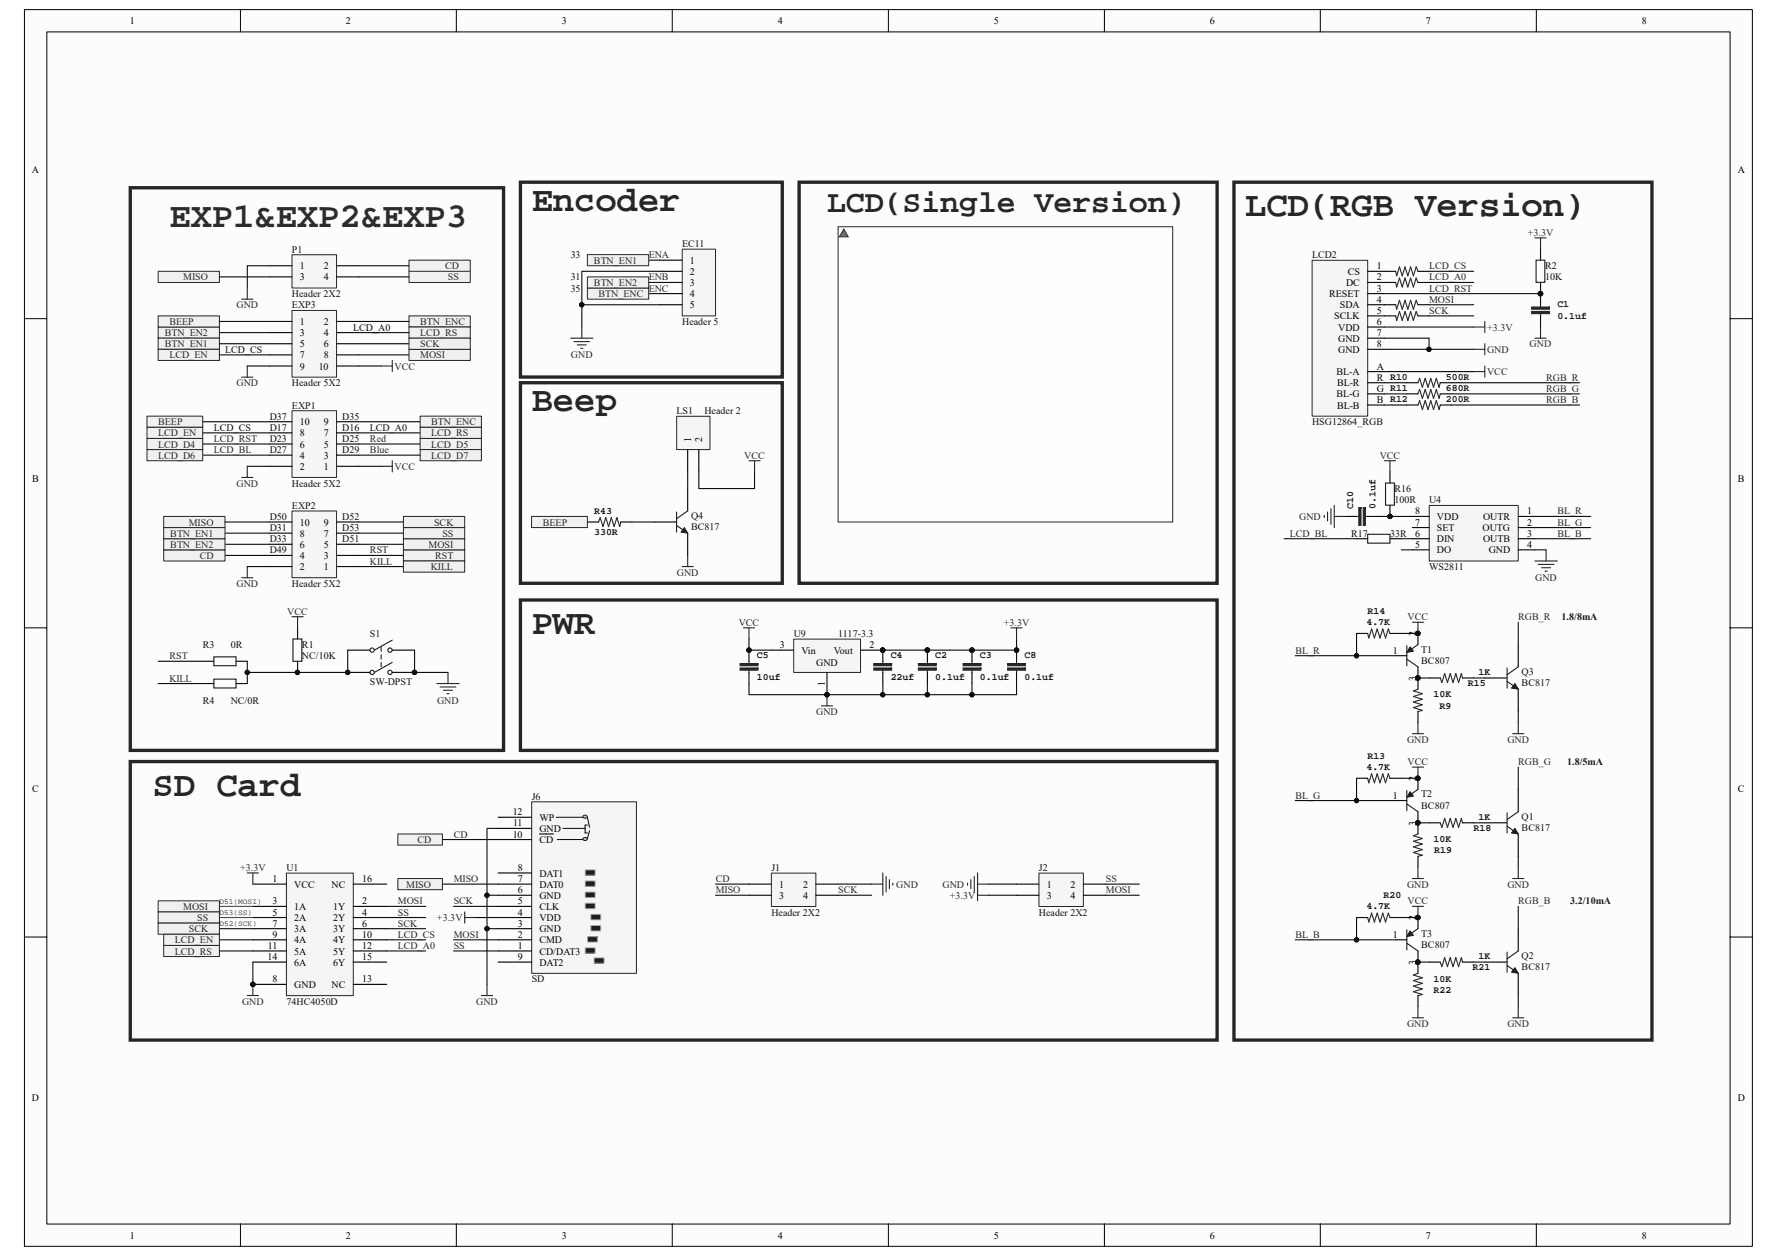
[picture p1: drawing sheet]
<svg xmlns="http://www.w3.org/2000/svg" width="297mm" height="210mm" viewBox="0 0 297 210" stroke-linecap="round" stroke-linejoin="round" font-family="sans-serif">
<path d="M4.1 1.6h288.8v206.8h-288.8z" fill="#fcfcfc"/>
<path d="M4.1 1.6h288.8v206.8h-288.8z" fill="none" stroke="#000" stroke-width=".17"/>
<path d="M7.8 5.4h281.4v199.2h-281.4z" fill="#fcfcfc"/>
<g fill="none" stroke="#000" stroke-width=".17">
<path d="M7.8 5.3h281.4v199.3h-281.4zM40.2 1.6v3.7M76.3 1.6v3.7M112.4 1.6v3.7M148.5 1.6v3.7M184.6 1.6v3.7M220.7 1.6v3.7M256.8 1.6v3.7M4.1 53.3h3.7M289.2 53.3h3.7M4.1 105h3.7M289.2 105h3.7"/>
<path d="M4.1 156.7h3.7M289.2 156.7h3.7M40.2 204.6v3.8M76.3 204.6v3.8M112.4 204.6v3.8M148.5 204.6v3.8M184.6 204.6v3.8M220.7 204.6v3.8M256.8 204.6v3.8"/>
</g>
<path d="M41.3 166.4h1.9M42.3 164.6v1.8" fill="none" stroke="#262626" stroke-width=".19"/>
<circle cx="42.3" cy="164.6" r=".36" fill="#0e0e0e" stroke="#0e0e0e" stroke-width=".17"/>
<path d="M74 140.4h9.3" fill="none" stroke="#0e0e0e" stroke-width=".19"/>
<path d="M114.1 41.7h5.5v11.1h-5.5z" fill="#f5f5f5"/>
<path d="M114 41.7h5.6v11.1h-5.6z" fill="none" stroke="#262626" stroke-width=".17"/>
<path d="M110.3 43.5h3.7M110.3 45.4h3.7M110.3 47.2h3.7M110.3 49.1h3.7M110.3 50.9h3.7" fill="none" stroke="#000" stroke-width=".19"/>
<path d="M97.3 50.9h13M108.4 43.5h1.9M108.4 47.2h1.9M108.4 49.1h1.9M110.3 45.4h-13v9.3" fill="none" stroke="#0e0e0e" stroke-width=".19"/>
<circle cx="97.2" cy="50.9" r=".36" fill="#0e0e0e" stroke="#0e0e0e" stroke-width=".17"/>
<path d="M95.4 56.5h3.7M95.9 57.1h2.6M96.5 57.7h1.5M97.1 58.2h.3M97.3 54.7v1.8" fill="none" stroke="#262626" stroke-width=".19"/>
<path d="M88.9 134.1h17.5v28.6h-17.5z" fill="#f5f5f5"/>
<path d="M88.9 134h17.5v28.7h-17.5z" fill="none" stroke="#262626" stroke-width=".17"/>
<g fill="none" stroke="#000" stroke-width=".19">
<path d="M83.3 138.5h5.6M83.3 136.6h5.6M90.2 139.4h2.3M83.3 159h5.6M83.3 157.1h5.6M83.3 155.3h5.6M83.3 153.4h5.6M83.3 151.5h5.6M83.3 149.7h5.6M83.3 147.8h5.6M83.3 145.9h5.6M83.3 140.4h5.6"/>
<path d="M83.3 160.8h5.6"/>
</g>
<path d="M93 136.6h4.4M94.1 138.5h3.7M98.2 137.9h-.4v1.4h.4M93.2 140.4h4.2" fill="none" stroke="#000" stroke-width=".17"/>
<g fill="#c0c0c0" stroke="#1c1c1c" stroke-width=".17">
<path d="M97.5 136.4l.3-.1 .3 .1a.33 .33 0 0 1-.3 .4 .33 .33 0 0 1-.3-.4z" fill-rule="evenodd"/>
<path d="M97.5 140.1l.3-.1 .3 .1a.33 .33 0 0 1-.3 .4 .33 .33 0 0 1-.3-.4z" fill-rule="evenodd"/>
</g>
<path d="M98.2 136.6l.3 1.7M98.5 138.9l-.3 1.3" fill="none" stroke="#000" stroke-width=".17"/>
<path d="M97.9 149.2h1.6v.9h-1.6z" fill="#1e1e1e"/>
<path d="M97.8 149.1h1.7v1h-1.7z" fill="none" stroke="#a6a6a6" stroke-width=".17"/>
<path d="M97.9 151h1.6v.9h-1.6z" fill="#1e1e1e"/>
<path d="M97.8 151h1.7v.9h-1.7z" fill="none" stroke="#a6a6a6" stroke-width=".17"/>
<path d="M97.9 147.3h1.6v.9h-1.6z" fill="#1e1e1e"/>
<path d="M97.8 147.3h1.7v.9h-1.7z" fill="none" stroke="#a6a6a6" stroke-width=".17"/>
<path d="M97.9 145.4h1.6v.9h-1.6z" fill="#1e1e1e"/>
<path d="M97.8 145.4h1.7v.9h-1.7z" fill="none" stroke="#a6a6a6" stroke-width=".17"/>
<path d="M98.8 152.9h1.6v.9h-1.6z" fill="#1e1e1e"/>
<path d="M98.8 152.9h1.6v.9h-1.6z" fill="none" stroke="#a6a6a6" stroke-width=".17"/>
<path d="M98.8 154.7h1.6v.9h-1.6z" fill="#1e1e1e"/>
<path d="M98.8 154.7h1.6v.9h-1.6z" fill="none" stroke="#a6a6a6" stroke-width=".17"/>
<path d="M98.2 156.6h1.7v.9h-1.7z" fill="#1e1e1e"/>
<path d="M98.2 156.6h1.7v.9h-1.7z" fill="none" stroke="#a6a6a6" stroke-width=".17"/>
<path d="M97.9 158.5h1.6v.9h-1.6z" fill="#1e1e1e"/>
<path d="M97.8 158.5h1.7v.9h-1.7z" fill="none" stroke="#a6a6a6" stroke-width=".17"/>
<path d="M99.3 160.1h1.7v.9h-1.7z" fill="#1e1e1e"/>
<path d="M99.3 160.1h1.7v.9h-1.7z" fill="none" stroke="#a6a6a6" stroke-width=".17"/>
<path d="M83.3 138.5h-1.9v26.1M74 147.8h9.3M75.8 151.5h7.5M79.5 153.4h3.8M81.4 149.7h1.9M81.4 155.3h1.9" fill="none" stroke="#0e0e0e" stroke-width=".19"/>
<g fill="#0e0e0e" stroke="#0e0e0e" stroke-width=".17">
<circle cx="81.4" cy="149.7" r=".36"/>
<circle cx="81.4" cy="155.3" r=".36"/>
</g>
<path d="M125.2 77h1.9M126.1 77v1.9M114 94.7h1.9M115 92.9v1.8M80.5 166.4h1.8M81.4 164.6v1.8" fill="none" stroke="#262626" stroke-width=".19"/>
<path d="M109.4 87.3h3.7M115 81.7v3.7M115 89.1v3.8" fill="none" stroke="#000" stroke-width=".19"/>
<path d="M113.1 87.8l1.9 1.3M113.1 85.6v3.4M115 85.4l-1.9 1.3" fill="none" stroke="#1c1c1c" stroke-width=".19"/>
<path d="M114.4 88.2l.6 .9-1.2-.1z" fill="#1c1c1c"/>
<path d="M114.4 88.2l.6 .9-1.2-.1z" fill="none" stroke="#1c1c1c" stroke-width=".17"/>
<path d="M63.7 78h1.9M65.6 77v1.9M40.4 96.6h1.9M41.3 94.7v1.9M103.8 87.3l-.2 .7-.5-1.5-.4 1.5-.5-1.5-.5 1.5-.4-1.5-.5 1.5-.5-1.5-.2 .8" fill="none" stroke="#262626" stroke-width=".19"/>
<path d="M98.2 87.3h1.9M103.8 87.3h1.8" fill="none" stroke="#000" stroke-width=".19"/>
<path d="M48.8 68.7h7.5v11.1h-7.5z" fill="#f5f5f5"/>
<path d="M48.8 68.7h7.5v11.1h-7.5z" fill="none" stroke="#262626" stroke-width=".17"/>
<path d="M45.1 78h3.7M45.1 76.1h3.7M45.1 74.2h3.7M45.1 72.4h3.7M45.1 70.5h3.7M56.3 78h3.7M56.3 76.1h3.7M56.3 74.2h3.7M56.3 72.4h3.7M56.3 70.5h3.7" fill="none" stroke="#000" stroke-width=".19"/>
<path d="M48.8 85.4h7.5v11.2h-7.5z" fill="#f5f5f5"/>
<path d="M48.8 85.4h7.5v11.2h-7.5z" fill="none" stroke="#262626" stroke-width=".17"/>
<path d="M45.1 94.7h3.7M45.1 92.9h3.7M45.1 91h3.7M45.1 89.1h3.7M45.1 87.3h3.7M56.3 94.7h3.7M56.3 92.9h3.7M56.3 91h3.7M56.3 89.1h3.7M56.3 87.3h3.7" fill="none" stroke="#000" stroke-width=".19"/>
<path d="M33.9 74.2h11.2M33.9 72.4h11.2M33.9 70.5h11.2M33.9 76.1h11.2M41.3 78h3.8M60 78h3.7M60 74.2h10.2M60 72.4h10.2M60 70.5h10.2" fill="none" stroke="#0e0e0e" stroke-width=".19"/>
<g fill="#f0f0f0" stroke="#262626" stroke-width=".17">
<path d="M70.2 69.6h10.3v1.8h-10.3z" fill-rule="evenodd"/>
<path d="M70.2 71.4h10.3v1.9h-10.3z" fill-rule="evenodd"/>
<path d="M70.2 73.3h10.3v1.9h-10.3z" fill-rule="evenodd"/>
<path d="M70.2 75.2h10.3v1.8h-10.3z" fill-rule="evenodd"/>
</g>
<path d="M60 76.1h10.2" fill="none" stroke="#0e0e0e" stroke-width=".19"/>
<g fill="#f0f0f0" stroke="#262626" stroke-width=".17">
<path d="M24.6 69.6h9.3v1.8h-9.3z" fill-rule="evenodd"/>
<path d="M24.6 71.4h9.3v1.9h-9.3z" fill-rule="evenodd"/>
<path d="M24.6 73.3h9.3v1.9h-9.3z" fill-rule="evenodd"/>
<path d="M24.6 75.2h9.3v1.8h-9.3z" fill-rule="evenodd"/>
</g>
<path d="M37.6 89.1h7.5M37.6 91h7.5M37.6 92.9h7.5M60 87.3h7.4" fill="none" stroke="#0e0e0e" stroke-width=".19"/>
<g fill="#f0f0f0" stroke="#262626" stroke-width=".17">
<path d="M27.4 91.9h10.2v1.9h-10.2z" fill-rule="evenodd"/>
<path d="M27.4 90.1h10.2v1.8h-10.2z" fill-rule="evenodd"/>
<path d="M27.4 88.2h10.2v1.9h-10.2z" fill-rule="evenodd"/>
<path d="M27.4 86.3h10.2v1.9h-10.2z" fill-rule="evenodd"/>
</g>
<path d="M37.6 87.3h7.5M41.3 94.7h3.8M60 89.1h7.4M60 91h7.4M60 92.9h7.4M60 94.7h7.4" fill="none" stroke="#0e0e0e" stroke-width=".19"/>
<path d="M40.4 79.8h1.9M41.3 78v1.8" fill="none" stroke="#262626" stroke-width=".19"/>
<g fill="#f0f0f0" stroke="#262626" stroke-width=".17">
<path d="M67.4 91.9h10.3v1.9h-10.3z" fill-rule="evenodd"/>
<path d="M67.4 90.1h10.3v1.8h-10.3z" fill-rule="evenodd"/>
<path d="M67.4 88.2h10.3v1.9h-10.3z" fill-rule="evenodd"/>
<path d="M67.4 86.3h10.3v1.9h-10.3z" fill-rule="evenodd"/>
<path d="M67.4 93.8h10.3v1.9h-10.3z" fill-rule="evenodd"/>
<path d="M88.9 86.3h9.3v1.9h-9.3z" fill-rule="evenodd"/>
</g>
<path d="M105.6 87.3h3.8" fill="none" stroke="#0e0e0e" stroke-width=".19"/>
<g fill="#f0f0f0" stroke="#262626" stroke-width=".17">
<path d="M98.2 48.2h10.2v1.8h-10.2z" fill-rule="evenodd"/>
<path d="M98.2 46.3h10.2v1.9h-10.2z" fill-rule="evenodd"/>
<path d="M98.2 42.6h10.2v1.8h-10.2z" fill-rule="evenodd"/>
<path d="M66.5 139.4h7.5v1.9h-7.5z" fill-rule="evenodd"/>
<path d="M66.5 146.9h7.5v1.8h-7.5z" fill-rule="evenodd"/>
</g>
<path d="M47.9 146h11.2v20.5h-11.2z" fill="#f5f5f5"/>
<path d="M47.9 146h11.2v20.5h-11.2z" fill="none" stroke="#262626" stroke-width=".17"/>
<g fill="none" stroke="#000" stroke-width=".19">
<path d="M42.3 147.8h5.6M42.3 151.5h5.6M42.3 153.4h5.6M42.3 155.3h5.6M42.3 157.1h5.6M42.3 159h5.6M59.1 147.8h5.5M59.1 151.5h5.5M59.1 153.4h5.5M59.1 155.3h5.5M59.1 157.1h5.5M59.1 159h5.5"/>
<path d="M42.3 164.6h5.6M42.3 160.8h5.6M59.1 164.6h5.5M59.1 160.8h5.5"/>
</g>
<circle cx="42.3" cy="164.6" r=".36" fill="#0e0e0e" stroke="#0e0e0e" stroke-width=".17"/>
<path d="M36.7 151.5h5.6M36.7 153.4h5.6" fill="none" stroke="#4c4c4c" stroke-width=".19"/>
<path d="M36.7 155.3h5.6" fill="none" stroke="#0e0e0e" stroke-width=".19"/>
<g fill="#f0f0f0" stroke="#262626" stroke-width=".17">
<path d="M26.4 150.6h10.3v1.9h-10.3z" fill-rule="evenodd"/>
<path d="M26.4 152.5h10.3v1.8h-10.3z" fill-rule="evenodd"/>
<path d="M26.4 154.3h10.3v1.9h-10.3z" fill-rule="evenodd"/>
</g>
<path d="M64.6 153.4h6.6" fill="none" stroke="#0e0e0e" stroke-width=".19"/>
<path d="M132.7 106.9h11.1v5.5h-11.1z" fill="#f5f5f5"/>
<path d="M132.7 106.8h11.1v5.6h-11.1z" fill="none" stroke="#262626" stroke-width=".17"/>
<path d="M125.2 108.7v1.9M125.2 112.4v1.9M128.9 108.7h3.7M138.2 112.4v3.7M143.8 108.7h3.8v1.9M147.6 112.4v1.9" fill="none" stroke="#000" stroke-width=".19"/>
<g fill="#0e0e0e" stroke="#0e0e0e" stroke-width=".17">
<circle cx="147.6" cy="108.7" r=".36"/>
<circle cx="138.2" cy="116.1" r=".36"/>
<circle cx="125.2" cy="108.7" r=".36"/>
</g>
<path d="M124.3 105h1.8M125.2 105v1.8M125.2 110.6v.3M125.2 112.1v.3M147.6 110.6v.3M147.6 112.1v.3" fill="none" stroke="#262626" stroke-width=".19"/>
<g fill="#262626" stroke="#262626" stroke-width=".19">
<path d="M123.7 111.7v.3h3v-.3z" fill-rule="evenodd"/>
<path d="M123.7 110.9v.4h3v-.4z" fill-rule="evenodd"/>
<path d="M146.1 111.7v.3h2.9v-.3z" fill-rule="evenodd"/>
<path d="M146.1 110.9v.4h2.9v-.4z" fill-rule="evenodd"/>
</g>
<path d="M125.2 106.8v1.9h3.7M36.7 157.1h5.6M36.7 159h5.6M64.6 157.1h6.6M64.6 159h6.6" fill="none" stroke="#0e0e0e" stroke-width=".19"/>
<g fill="#f0f0f0" stroke="#262626" stroke-width=".17">
<path d="M27.4 158.1h9.3v1.8h-9.3z" fill-rule="evenodd"/>
<path d="M27.4 156.2h9.3v1.9h-9.3z" fill-rule="evenodd"/>
</g>
<g fill="none" stroke="#000" stroke-width=".19">
<path d="M33.9 110.6h1.8M33.9 114.3h1.8M39.5 110.6h1.8M39.5 114.3h1.8M49.7 105v1.8M49.7 110.6v1.8M58.1 108.7h3.7M58.1 112.4h3.7M65.6 108.7h3.7M65.6 112.4h3.7M155 108.7v1.9M155 112.4v1.9"/>
<path d="M162.5 108.7v1.9M162.5 112.4v1.9M169.9 108.7v1.9M169.9 112.4v1.9"/>
</g>
<g fill="#0e0e0e" stroke="#0e0e0e" stroke-width=".17">
<circle cx="58.1" cy="112.4" r=".36"/>
<circle cx="69.3" cy="112.4" r=".37"/>
<circle cx="49.7" cy="112.4" r=".36"/>
<circle cx="155" cy="108.7" r=".37"/>
<circle cx="147.6" cy="108.7" r=".36"/>
<circle cx="147.6" cy="116.1" r=".36"/>
<circle cx="138.2" cy="116.1" r=".36"/>
<circle cx="155" cy="116.1" r=".36"/>
<circle cx="162.5" cy="108.7" r=".36"/>
<circle cx="162.5" cy="116.1" r=".36"/>
<circle cx="41.3" cy="112.4" r=".36"/>
<circle cx="42.3" cy="164.6" r=".36"/>
<circle cx="169.9" cy="108.7" r=".36"/>
</g>
<g fill="none" stroke="#1c1c1c" stroke-width=".19">
<path d="M35.7 109.8h3.8v1.5h-3.8zM35.7 113.5h3.8v1.5h-3.8zM49 106.8h1.5v3.8h-1.5zM63.7 108.1v.8M63.7 109.5v.7M63.7 110.7v.8M65.6 107l-3 1.7M65.6 110.7l-3 1.7"/>
<circle cx="62.2" cy="112.4" r=".36"/>
<circle cx="62.2" cy="108.7" r=".36"/>
<circle cx="65.2" cy="108.7" r=".36"/>
<circle cx="65.2" cy="112.4" r=".36"/>
</g>
<g fill="none" stroke="#262626" stroke-width=".19">
<path d="M48.8 103.1h1.9M49.7 103.1v1.9M73 114.3h3.7M73.6 114.9h2.6M74.1 115.4h1.5M74.7 116h.4M74.9 112.4v1.9M155 110.6v.3M155 112.1v.3M162.5 110.6v.3M162.5 112.1v.3M169.9 110.6v.3"/>
<path d="M169.9 112.1v.3M163.4 149.7h1.9M163.4 148.7v1.9"/>
</g>
<g fill="#262626" stroke="#262626" stroke-width=".19">
<path d="M153.5 111.7v.3h3v-.3z" fill-rule="evenodd"/>
<path d="M153.5 110.9v.4h3v-.4z" fill-rule="evenodd"/>
<path d="M161 111.7v.3h3v-.3z" fill-rule="evenodd"/>
<path d="M161 110.9v.4h3v-.4z" fill-rule="evenodd"/>
<path d="M168.4 111.7v.3h3v-.3z" fill-rule="evenodd"/>
<path d="M168.4 110.9v.4h3v-.4z" fill-rule="evenodd"/>
</g>
<g fill="none" stroke="#0e0e0e" stroke-width=".19">
<path d="M26.4 110.6h7.5M26.4 114.3h7.5M41.3 110.6v3.7M125.2 114.3v1.8h22.4v-1.8M155 114.3v1.8h-7.4M162.5 114.3v1.8h-7.5M169.9 114.3v1.8h-7.4M169.9 106.8v1.9h-22.3M64.6 151.5h6.6M64.6 155.3h6.6M75.8 157.1h7.5M75.8 159h7.5"/>
<path d="M42.3 160.8v3.8"/>
</g>
<path d="M129 146h7.4v5.6h-7.4z" fill="#f5f5f5"/>
<path d="M128.9 146h7.5v5.6h-7.5z" fill="none" stroke="#262626" stroke-width=".17"/>
<path d="M125.2 147.8h3.7M125.2 149.7h3.7M136.4 147.8h3.7M136.4 149.7h3.7" fill="none" stroke="#000" stroke-width=".19"/>
<path d="M173.7 146h7.4v5.6h-7.4z" fill="#f5f5f5"/>
<path d="M173.7 146h7.4v5.6h-7.4z" fill="none" stroke="#262626" stroke-width=".17"/>
<path d="M224.9 86.3h1.9M228.6 86.3h1.9M169.9 147.8h3.7M169.9 149.7h3.7M181.1 147.8h3.7M181.1 149.7h3.7" fill="none" stroke="#000" stroke-width=".19"/>
<g fill="none" stroke="#262626" stroke-width=".19">
<path d="M221.4 86.2v.3M221.9 85.6v1.5M222.5 85v2.7M223 86.3h1.9M223 84.5v3.7M226.8 86.3h.3M228.3 86.3h.3M137.3 118h1.9M138.2 116.1v1.9M169 105h1.9M169.9 105v1.8M41.3 145.9h1.9"/>
<path d="M42.3 145.9v1.9M77.7 153.4h1.8M77.7 152.5v1.8M145.7 147.8h1.9M147.6 145.9v3.8M148.1 146.5v2.6M148.7 147.1v1.5M149.2 147.6v.4M161.7 147.6v.4M162.3 147.1v1.5M162.9 146.5v2.6M163.4 147.8h1.9"/>
<path d="M163.4 145.9v3.8"/>
</g>
<path d="M115 78.9v2.8M256.6 88.2h9.3M119.6 147.8h5.6M119.6 149.7h5.6M140.1 149.7h5.6M140.1 147.8h5.6M165.3 149.7h4.6M165.3 147.8h4.6M184.8 149.7h5.6M184.8 147.8h5.6" fill="none" stroke="#0e0e0e" stroke-width=".19"/>
<path d="M21.8 31.4h62.4v94.1h-62.4zM87 30.5h43.8v32.5h-43.8zM206.3 30.5h69.8v143.4h-69.8zM87 64h43.8v33.5h-43.8zM87 100.3h116.5v25.2h-116.5zM21.8 127.3h181.7v46.6h-181.7z" fill="none" stroke="#262626" stroke-width=".56"/>
<circle cx="138.2" cy="116.1" r=".36" fill="#0e0e0e" stroke="#0e0e0e" stroke-width=".17"/>
<g fill="#262626" stroke="#262626" stroke-width=".19">
<path d="M227.9 84.9v2.9h.3v-2.9z" fill-rule="evenodd"/>
<path d="M227.1 84.9v2.9h.4v-2.9z" fill-rule="evenodd"/>
</g>
<path d="M238.9 84.5h14.9v9.3h-14.9z" fill="#f5f5f5"/>
<path d="M238.9 84.5h14.9v9.3h-14.9z" fill="none" stroke="#262626" stroke-width=".17"/>
<path d="M232.3 78.9v1.9M226.8 90.1h1.8M232.3 84.5v1.8M232.3 90.1h1.9M236.1 86.3h2.8M236.1 88.2h2.8M236.1 90.1h2.8M236.1 91.9h2.8M253.8 86.3h2.8M253.8 88.2h2.8M253.8 90.1h2.8M253.8 91.9h2.8" fill="none" stroke="#000" stroke-width=".19"/>
<path d="M231.4 77h1.9M232.3 77v1.9M256.6 93.8h3.7M257.1 94.4h2.7M257.7 94.9h1.5M258.3 95.5h.3M258.4 91.9v1.9" fill="none" stroke="#262626" stroke-width=".19"/>
<circle cx="232.3" cy="86.3" r=".36" fill="#0e0e0e" stroke="#0e0e0e" stroke-width=".17"/>
<path d="M228.6 89.3h3.7v1.5h-3.7zM231.6 80.8h1.5v3.7h-1.5z" fill="none" stroke="#1c1c1c" stroke-width=".19"/>
<path d="M230.5 86.3h5.6M234.2 90.1h1.9M234.2 91.9h1.9M256.6 91.9h1.8" fill="none" stroke="#0e0e0e" stroke-width=".19"/>
<path d="M146.7 45.4h9.3v22.3h-9.3z" fill="#bebebe"/>
<path d="M146.7 45.4h9.3v22.3h-9.3z" fill="none" stroke="#bebebe" stroke-width=".17"/>
<g fill="none" stroke="#bebebe" stroke-width=".19">
<path d="M156 58.4h10.2v1.9M156 47.2h2.7M156 49.1h2.7M156 50.9h28.8v2.3M156 52.8h2.7M156 54.7h2.7M156 56.5h19.5M175.5 55.6v1.9M175.5 59.3v1.9M183.9 58.4h1.9M184.8 54.3v4.1M156 60.3h2.7"/>
<path d="M156 64h6.5M156 65.8h2.7M164.3 67.7v3.7l1.9 1.3M166.2 73.9l-1.9 1.3v3.7M166.2 73.3h3.7M166.2 71.6v3.4M173.6 60.3h1.9M173.6 64h1.9M175.5 63.1v1.8M163.4 82.6h1.9M164.3 80.8v1.8"/>
</g>
<g fill="#bebebe" stroke="#bebebe" stroke-width=".19">
<path d="M183.3 53.9v.4h3v-.4z" fill-rule="evenodd"/>
<path d="M183.3 53.2v.4h3v-.4z" fill-rule="evenodd"/>
</g>
<path d="M164.9 74.2l.6 .8-1.2 .2z" fill="#bebebe"/>
<path d="M164.9 74.2l.6 .8-1.2 .2z" fill="none" stroke="#bebebe" stroke-width=".17"/>
<path d="M158.7 54.7h1.9l.2 .7 .5-1.5 .4 1.5 .5-1.5 .5 1.5 .4-1.5 .5 1.5 .5-1.5 .2 .8h9.3M158.7 52.8h1.9l.2 .8 .5-1.5 .4 1.5 .5-1.5 .5 1.5 .4-1.5 .5 1.5 .5-1.5 .2 .7h9.3M158.7 49.1h1.9l.2 .7 .5-1.5 .4 1.5 .5-1.5 .5 1.5 .4-1.5 .5 1.5 .5-1.5 .2 .8h9.3M158.7 47.2h1.9l.2 .8 .5-1.5 .4 1.5 .5-1.5 .5 1.5 .4-1.5 .5 1.5 .5-1.5 .2 .7h9.3M158.7 65.8h1.9M162.5 64h1.8l.3-.8 .5 1.5 .4-1.5 .5 1.5 .5-1.5 .4 1.5 .5-1.5 .5 1.5 .2-.7h1.8M164.3 67.7v-1.9h-3.7v5.6l.8 .2-1.5 .5 1.5 .5-1.5 .4 1.5 .5-1.5 .5 1.5 .4-1.5 .5 .7 .3v5.6h3.7v-1.9M169.9 73.3h1.9l.2 .8 .4-1.5 .5 1.5 .5-1.5 .4 1.5 .5-1.5 .5 1.5 .4-1.5 .3 .7h9.3" fill="none" stroke="#bebebe" stroke-width=".19"/>
<path d="M116.8 78.9v2.8h9.3v-2.8M58.1 108.7v3.7h-16.8M69.3 108.7v3.7h5.6" fill="none" stroke="#0e0e0e" stroke-width=".19"/>
<g fill="#0e0e0e" stroke="#0e0e0e" stroke-width=".17">
<circle cx="58.1" cy="112.4" r=".36"/>
<circle cx="49.7" cy="112.4" r=".36"/>
<circle cx="41.3" cy="112.4" r=".36"/>
<circle cx="69.3" cy="112.4" r=".37"/>
</g>
<path d="M113.1 69.6h5.6v5.6h-5.6z" fill="#f5f5f5"/>
<path d="M113.1 69.6h5.6v5.6h-5.6z" fill="none" stroke="#262626" stroke-width=".17"/>
<path d="M115 75.2v3.7M116.8 75.2v3.7" fill="none" stroke="#000" stroke-width=".19"/>
<path d="M40.4 63.1h1.9M41.3 61.2v1.9" fill="none" stroke="#262626" stroke-width=".19"/>
<path d="M48.8 51.9h7.5v11.2h-7.5z" fill="#f5f5f5"/>
<path d="M48.8 51.9h7.5v11.2h-7.5z" fill="none" stroke="#262626" stroke-width=".17"/>
<path d="M45.1 53.7h3.7M45.1 55.6h3.7M45.1 57.5h3.7M45.1 59.3h3.7M56.3 53.7h3.7M56.3 55.6h3.7M56.3 57.5h3.7M56.3 59.3h3.7M45.1 61.2h3.7M56.3 61.2h3.7" fill="none" stroke="#000" stroke-width=".19"/>
<g fill="#f0f0f0" stroke="#262626" stroke-width=".17">
<path d="M26.4 54.7h10.3v1.8h-10.3z" fill-rule="evenodd"/>
<path d="M26.4 56.5h10.3v1.9h-10.3z" fill-rule="evenodd"/>
</g>
<path d="M41.3 61.2h3.8M60 61.2h3.7" fill="none" stroke="#0e0e0e" stroke-width=".19"/>
<path d="M63.7 61.2h1.9M65.6 60.3v1.8" fill="none" stroke="#262626" stroke-width=".19"/>
<path d="M26.4 58.4h10.3v1.9h-10.3z" fill-rule="evenodd" fill="#f0f0f0" stroke="#262626" stroke-width=".17"/>
<path d="M60 59.3h8.4M60 57.5h8.4" fill="none" stroke="#0e0e0e" stroke-width=".19"/>
<path d="M68.4 52.8h10.2v1.9h-10.2z" fill-rule="evenodd" fill="#f0f0f0" stroke="#262626" stroke-width=".17"/>
<path d="M60 53.7h8.4" fill="none" stroke="#0e0e0e" stroke-width=".19"/>
<path d="M26.4 52.8h10.3v1.9h-10.3z" fill-rule="evenodd" fill="#f0f0f0" stroke="#262626" stroke-width=".17"/>
<path d="M36.7 53.7h8.4M36.7 55.6h8.4M36.7 57.5h8.4M36.7 59.3h8.4" fill="none" stroke="#0e0e0e" stroke-width=".19"/>
<g fill="#f0f0f0" stroke="#262626" stroke-width=".17">
<path d="M68.4 54.7h10.2v1.8h-10.2z" fill-rule="evenodd"/>
<path d="M68.4 58.4h10.2v1.9h-10.2z" fill-rule="evenodd"/>
<path d="M68.4 56.5h10.2v1.9h-10.2z" fill-rule="evenodd"/>
</g>
<path d="M60 55.6h8.4" fill="none" stroke="#0e0e0e" stroke-width=".19"/>
<path d="M158.7 60.3h14.9M169.9 64h3.7" fill="none" stroke="#bebebe" stroke-width=".19"/>
<g fill="#f0f0f0" stroke="#262626" stroke-width=".17">
<path d="M26.4 45.4h10.3v1.8h-10.3z" fill-rule="evenodd"/>
<path d="M68.4 45.4h10.2v1.8h-10.2z" fill-rule="evenodd"/>
</g>
<path d="M48.8 42.6h7.5v5.6h-7.5z" fill="#f5f5f5"/>
<path d="M48.8 42.6h7.5v5.6h-7.5z" fill="none" stroke="#262626" stroke-width=".17"/>
<path d="M45.1 44.4h3.7M45.1 46.3h3.7M56.3 44.4h3.7M56.3 46.3h3.7" fill="none" stroke="#000" stroke-width=".19"/>
<path d="M36.7 46.3h8.4M60 46.3h8.4" fill="none" stroke="#0e0e0e" stroke-width=".19"/>
<path d="M68.4 43.5h10.2v1.9h-10.2z" fill="#f0f0f0"/>
<path d="M68.4 43.5h10.2v1.9h-10.2z" fill="none" stroke="#262626" stroke-width=".17"/>
<path d="M45.1 44.4h-3.8v3.8M60 44.4h8.4" fill="none" stroke="#0e0e0e" stroke-width=".19"/>
<path d="M40.4 50h1.9M41.3 48.2v1.8" fill="none" stroke="#262626" stroke-width=".19"/>
<path d="M183.9 41.6h1.9M184.1 45.4h1.5v3.7h-1.5zM184.8 41.6v3.8M184.8 49.1v1.8" fill="none" stroke="#bebebe" stroke-width=".19"/>
<path d="M219.3 43.5h9.3v26.1h-9.3z" fill="#f5f5f5"/>
<path d="M219.3 43.5h9.3v26.1h-9.3z" fill="none" stroke="#262626" stroke-width=".17"/>
<g fill="none" stroke="#000" stroke-width=".19">
<path d="M228.6 45.4h4.7M228.6 47.2h4.7M228.6 49.1h2.8M228.6 50.9h4.7M228.6 52.8h4.7M228.6 54.7h2.8M228.6 56.5h2.8M228.6 58.4h2.8M237 45.4h1.9M237 47.2h1.9M237 50.9h1.9M237 52.8h1.9"/>
<path d="M257.5 41.6v1.9M257.5 47.2v3.7M257.5 52.8v1.9M228.6 62.1h2.8M228.6 64h2.8M228.6 65.8h2.8M228.6 67.7h2.8M235.2 64h1.8M235.2 65.8h1.8M235.2 67.7h1.8M240.7 64h1.9M240.7 65.8h1.9"/>
<path d="M240.7 67.7h1.9M226.8 105.9h1.8M232.3 105.9h1.9M248.2 113.3h3.7M253.8 107.8v3.7M253.8 115.2v3.7M226.8 130.1h1.8M232.3 130.1h1.9"/>
</g>
<g fill="none" stroke="#262626" stroke-width=".19">
<path d="M256.6 39.8h1.8M257.5 39.8v1.8M233.3 45.4l.2 .7 .4-1.5 .5 1.5 .5-1.5 .4 1.5 .5-1.5 .5 1.5 .4-1.5 .3 .8M233.3 47.2l.2 .8 .4-1.5 .5 1.5 .5-1.5 .4 1.5 .5-1.5 .5 1.5 .4-1.5 .3 .7M233.3 50.9l.2 .8 .4-1.5 .5 1.5 .5-1.5 .4 1.5 .5-1.5 .5 1.5 .4-1.5 .3 .7M233.3 52.8l.2 .8 .4-1.5 .5 1.5 .5-1.5 .4 1.5 .5-1.5 .5 1.5 .4-1.5 .3 .7M246.3 58.4h1.9M246.3 54.7h1.9M248.2 53.7v1.9M248.2 57.5v1.8M256.6 56.5h1.8M257.5 50.9v.4"/>
<path d="M257.5 52.5v.3M257.5 54.7v1.8M240.7 64l-.1 .7-.5-1.5-.5 1.5-.4-1.5-.5 1.5-.5-1.5-.4 1.5-.5-1.5-.3 .8M240.7 65.8l-.1 .8-.5-1.5-.5 1.5-.4-1.5-.5 1.5-.5-1.5-.4 1.5-.5-1.5-.3 .7M240.7 67.7l-.1 .8-.5-1.5-.5 1.5-.4-1.5-.5 1.5-.5-1.5-.4 1.5-.5-1.5-.3 .7M246.3 62.1h1.9M248.2 61.2v1.9M232.3 105.9l-.2-.7-.5 1.5-.5-1.5-.4 1.5-.5-1.5-.5 1.5-.4-1.5-.5 1.5-.2-.8M232.3 130.1l-.2-.7-.5 1.5-.5-1.5-.4 1.5-.5-1.5-.5 1.5-.4-1.5-.5 1.5-.2-.8"/>
</g>
<g fill="#262626" stroke="#262626" stroke-width=".19">
<path d="M256 52.1v.3h3v-.3z" fill-rule="evenodd"/>
<path d="M256 51.3v.4h3v-.4z" fill-rule="evenodd"/>
</g>
<g fill="#0e0e0e" stroke="#0e0e0e" stroke-width=".17">
<circle cx="257.5" cy="49.1" r=".36"/>
<circle cx="238.9" cy="58.4" r=".36"/>
</g>
<path d="M231.4 56.5h7.5v1.9M231.4 49.1h26.1M231.4 54.7h14.9M231.4 58.4h14.9M238.9 45.4h7.4M238.9 47.2h7.4M238.9 50.9h7.4M238.9 52.8h7.4M231.4 64h3.8M231.4 65.8h3.8M231.4 67.7h3.8M231.4 62.1h14.9" fill="none" stroke="#0e0e0e" stroke-width=".19"/>
<path d="M256.8 43.5h1.4v3.7h-1.4zM251.9 113.9l1.9 1.3M251.9 111.7v3.3M253.8 111.5l-1.9 1.3" fill="none" stroke="#1c1c1c" stroke-width=".19"/>
<path d="M253.2 114.3l.6 .9-1.1-.2z" fill="#1c1c1c"/>
<path d="M253.2 114.3l.6 .9-1.1-.2z" fill="none" stroke="#1c1c1c" stroke-width=".17"/>
<path d="M244.5 113.3l-.2-.7-.5 1.5-.4-1.5-.5 1.5-.5-1.5-.4 1.5-.5-1.5-.5 1.5-.3-.8" fill="none" stroke="#262626" stroke-width=".19"/>
<path d="M233.3 109.6h1.9M237 105.9v1.9M237 111.5v1.8M238.9 113.3h1.8M244.5 113.3h1.8" fill="none" stroke="#000" stroke-width=".19"/>
<path d="M214.6 90.1h12.2M256.6 90.1h9.3M256.6 86.3h9.3" fill="none" stroke="#0e0e0e" stroke-width=".19"/>
<g fill="#0e0e0e" stroke="#0e0e0e" stroke-width=".17">
<circle cx="237" cy="113.3" r=".36"/>
<circle cx="237" cy="105.9" r=".36"/>
</g>
<path d="M235.2 108v3.3M235.2 110.2l1.8 1.3M237 107.8l-1.3 .9" fill="none" stroke="#1c1c1c" stroke-width=".19"/>
<path d="M235.7 108.1l.6 .8-1.1 .2z" fill="#1c1c1c"/>
<path d="M235.7 108.1l.6 .8-1.1 .2z" fill="none" stroke="#1c1c1c" stroke-width=".17"/>
<g fill="#0e0e0e" stroke="#0e0e0e" stroke-width=".17">
<circle cx="237" cy="113.3" r=".36"/>
<circle cx="237" cy="105.9" r=".36"/>
</g>
<path d="M236.1 104h1.9M237 104v1.9M237 115.2l-.7 .3 1.5 .5-1.5 .4 1.5 .5-1.5 .5 1.5 .4-1.5 .5 1.5 .5-.8 .1M236.1 122.7h1.9M237 120.8v1.9M252.9 122.7h1.8M253.8 120.8v1.9" fill="none" stroke="#262626" stroke-width=".19"/>
<path d="M237 113.3h1.9M246.3 113.3h1.9M253.8 104v3.8M253.8 118.9v1.9" fill="none" stroke="#0e0e0e" stroke-width=".19"/>
<path d="M237 113.3v1.9M237 118.9v1.9M248.2 137.6h3.7M253.8 132v3.7M253.8 139.4v3.8" fill="none" stroke="#000" stroke-width=".19"/>
<path d="M251.9 138.1l1.9 1.3M251.9 135.9v3.4M253.8 135.7l-1.9 1.3" fill="none" stroke="#1c1c1c" stroke-width=".19"/>
<path d="M253.2 138.5l.6 .9-1.1-.1z" fill="#1c1c1c"/>
<path d="M253.2 138.5l.6 .9-1.1-.1z" fill="none" stroke="#1c1c1c" stroke-width=".17"/>
<path d="M244.5 137.6l-.2-.8-.5 1.5-.4-1.5-.5 1.5-.5-1.5-.4 1.5-.5-1.5-.5 1.5-.3-.7" fill="none" stroke="#262626" stroke-width=".19"/>
<path d="M233.3 133.8h1.9M237 130.1v1.9M237 135.7v1.9M238.9 137.6h1.8M244.5 137.6h1.8" fill="none" stroke="#000" stroke-width=".19"/>
<g fill="#0e0e0e" stroke="#0e0e0e" stroke-width=".17">
<circle cx="237" cy="137.6" r=".36"/>
<circle cx="237" cy="130.1" r=".36"/>
</g>
<path d="M235.2 132.2v3.3M235.2 134.4l1.8 1.3M237 132l-1.3 .9" fill="none" stroke="#1c1c1c" stroke-width=".19"/>
<path d="M235.7 132.4l.6 .7-1.1 .2z" fill="#1c1c1c"/>
<path d="M235.7 132.4l.6 .7-1.1 .2z" fill="none" stroke="#1c1c1c" stroke-width=".17"/>
<g fill="#0e0e0e" stroke="#0e0e0e" stroke-width=".17">
<circle cx="237" cy="137.6" r=".36"/>
<circle cx="237" cy="130.1" r=".36"/>
</g>
<path d="M236.1 128.2h1.9M237 128.2v1.9M237 139.4l-.7 .3 1.5 .5-1.5 .5 1.5 .4-1.5 .5 1.5 .4-1.5 .5 1.5 .5-.8 .2M236.1 146.9h1.9M237 145v1.9M252.9 146.9h1.8M253.8 145v1.9" fill="none" stroke="#262626" stroke-width=".19"/>
<path d="M237 137.6h1.9M246.3 137.6h1.9M253.8 128.2v3.8M253.8 143.2v1.8" fill="none" stroke="#0e0e0e" stroke-width=".19"/>
<path d="M237 137.6v1.8M237 143.2v1.8M253.8 155.3v3.7M248.2 160.8h3.7M253.8 162.7v3.7" fill="none" stroke="#000" stroke-width=".19"/>
<path d="M251.9 159.2v3.3M253.8 159l-1.9 1.3M251.9 161.4l1.9 1.3" fill="none" stroke="#1c1c1c" stroke-width=".19"/>
<path d="M253.2 161.8l.6 .9-1.1-.2z" fill="#1c1c1c"/>
<path d="M253.2 161.8l.6 .9-1.1-.2z" fill="none" stroke="#1c1c1c" stroke-width=".17"/>
<path d="M244.5 160.8l-.2-.7-.5 1.5-.4-1.5-.5 1.5-.5-1.5-.4 1.5-.5-1.5-.5 1.5-.3-.8" fill="none" stroke="#262626" stroke-width=".19"/>
<path d="M233.3 157.1h1.9M237 153.4v1.9M237 159v1.8M238.9 160.8h1.8M244.5 160.8h1.8" fill="none" stroke="#000" stroke-width=".19"/>
<g fill="#0e0e0e" stroke="#0e0e0e" stroke-width=".17">
<circle cx="237" cy="160.8" r=".36"/>
<circle cx="237" cy="153.4" r=".36"/>
</g>
<path d="M235.2 155.4v3.4M235.2 157.7l1.8 1.3M237 155.3l-1.3 .9" fill="none" stroke="#1c1c1c" stroke-width=".19"/>
<path d="M235.7 155.6l.6 .8-1.1 .2z" fill="#1c1c1c"/>
<path d="M235.7 155.6l.6 .8-1.1 .2z" fill="none" stroke="#1c1c1c" stroke-width=".17"/>
<g fill="#0e0e0e" stroke="#0e0e0e" stroke-width=".17">
<circle cx="237" cy="160.8" r=".36"/>
<circle cx="237" cy="153.4" r=".36"/>
<circle cx="237" cy="105.9" r=".36"/>
<circle cx="226.8" cy="109.6" r=".36"/>
<circle cx="237" cy="130.1" r=".36"/>
<circle cx="226.8" cy="133.8" r=".36"/>
<circle cx="226.8" cy="157.1" r=".36"/>
</g>
<path d="M232.3 153.4l-.2-.7-.5 1.5-.5-1.5-.4 1.5-.5-1.5-.5 1.5-.4-1.5-.5 1.5-.2-.8M236.1 151.5h1.9M237 151.5v1.9M236.1 170.2h1.9M237 168.3v1.9M237 162.7l-.7 .3 1.5 .5-1.5 .4 1.5 .5-1.5 .5 1.5 .4-1.5 .5 1.5 .5-.8 .1M252.9 170.2h1.8M253.8 168.3v1.9" fill="none" stroke="#262626" stroke-width=".19"/>
<g fill="none" stroke="#0e0e0e" stroke-width=".19">
<path d="M242.6 64h21.4M242.6 65.8h21.4M242.6 67.7h21.4M216.5 109.6h10.3M226.8 105.9v3.7h6.5M234.2 105.9h2.8M216.5 133.8h16.8M226.8 130.1v3.7M234.2 130.1h2.8M216.5 157.1h16.8M226.8 153.4v3.7M234.2 153.4h2.8"/>
<path d="M253.8 151.5v3.8M237 160.8h1.9M246.3 160.8h1.9M253.8 166.4v1.9"/>
</g>
<path d="M226.8 153.4h1.8M232.3 153.4h1.9M237 160.8v1.9M237 166.4v1.9" fill="none" stroke="#000" stroke-width=".19"/>
<path d="M133.6 30.5h69.9v67h-69.9z" fill="none" stroke="#262626" stroke-width=".56"/>
<path d="M140.1 37.9h55.9v49.4h-55.9z" fill="#fefefe"/>
<path d="M140.1 37.9h55.9v49.4h-55.9z" fill="none" stroke="#262626" stroke-width=".17"/>
<path d="M141.1 38.3l.7 1.3h-1.5z" fill="#707070"/>
<path d="M141.1 38.3l.7 1.3h-1.5z" fill="none" stroke="#2e2e2e" stroke-width=".17"/>
<g font-size="5.9" fill="#262626">
<text x="88.9" y="35.2">Encoder</text>
<text x="208.1" y="36.2">LCD(RGB Version)</text>
<text x="88.9" y="68.7">Beep</text>
<text x="88.9" y="106">PWR</text>
<text x="25.5" y="133">SD Card</text>
</g>
<text font-size="5.9" fill="#2e2e2e" x="28.3" y="38">EXP1&amp;EXP2&amp;EXP3</text>
<text font-size="5.3" fill="#262626" x="138.3" y="35.4">LCD(Single Version)</text>
<g font-size="1.7">
<text x="21.7" y="4">1</text>
<text x="57.8" y="4">2</text>
<text x="93.9" y="4">3</text>
<text x="130" y="4">4</text>
<text x="166.1" y="4">5</text>
<text x="202.2" y="4">6</text>
<text x="238.4" y="4">7</text>
<text x="274.4" y="4">8</text>
<text x="5.3" y="29">A</text>
<text x="290.5" y="29">A</text>
<text x="50.1" y="45">1</text>
<text x="50.1" y="46.9">3</text>
<text x="54.1" y="45">2</text>
<text x="54.1" y="46.9">4</text>
<text x="115.3" y="44.1">1</text>
<text x="115.3" y="46">2</text>
<text x="115.3" y="47.8">3</text>
<text x="225" y="47.8">DC</text>
<text x="225.3" y="46">CS</text>
<text x="230.1" y="46.9">2</text>
<text x="230.1" y="45">1</text>
<text x="115.3" y="49.7">4</text>
<text x="115.3" y="51.5">5</text>
<text x="222.2" y="49.7">RESET</text>
<text x="223" y="53.4">SCLK</text>
<text x="224" y="51.5">SDA</text>
<text x="230.1" y="48.7">3</text>
<text x="230.1" y="50.6">4</text>
<text x="230.1" y="52.5">5</text>
<text x="50.1" y="54.3">1</text>
<text x="50.1" y="56.2">3</text>
<text x="50.1" y="58.1">5</text>
<text x="50.1" y="59.9">7</text>
<text x="54.1" y="54.3">2</text>
<text x="54.1" y="56.2">4</text>
<text x="54.1" y="58.1">6</text>
<text x="54.1" y="59.9">8</text>
<text x="223.7" y="55.3">VDD</text>
<text x="223.7" y="57.1">GND</text>
<text x="223.7" y="59">GND</text>
<text x="230.1" y="54.3">6</text>
<text x="230.1" y="56.2">7</text>
<text x="230.1" y="58.1">8</text>
<text x="50.1" y="61.8">9</text>
<text x="53.3" y="61.8">10</text>
<text x="223.4" y="62.7">BL-A</text>
<text x="223.5" y="64.6">BL-R</text>
<text x="230.1" y="61.8">A</text>
<text x="230.1" y="65.5">G R11</text>
<text x="230.1" y="63.6">R R10</text>
<text x="50.1" y="71.1">10</text>
<text x="54.1" y="71.1">9</text>
<text x="223.4" y="66.4">BL-G</text>
<text x="223.5" y="68.3">BL-B</text>
<text x="230.1" y="67.4">B R12</text>
<text x="50.1" y="76.7">4</text>
<text x="50.1" y="74.8">6</text>
<text x="50.1" y="73">8</text>
<text x="54.1" y="76.7">3</text>
<text x="54.1" y="74.8">5</text>
<text x="54.1" y="73">7</text>
<text x="115.5" y="73.9" transform="rotate(-90 115.5 73.9)">1</text>
<text x="117.4" y="73.9" transform="rotate(-90 117.4 73.9)">2</text>
<text x="5.4" y="80.6">B</text>
<text x="50.1" y="78.5">2</text>
<text x="54.1" y="78.5">1</text>
<text x="290.5" y="80.6">B</text>
<text x="50.1" y="89.7">8</text>
<text x="50.1" y="87.9">10</text>
<text x="54.1" y="89.7">7</text>
<text x="54.1" y="87.9">9</text>
<text x="236.6" y="89.7">6</text>
<text x="236.6" y="87.9">7</text>
<text x="236.6" y="86">8</text>
<text x="240.2" y="88.8">SET</text>
<text x="240.2" y="86.9">VDD</text>
<text x="247.8" y="88.8">OUTG</text>
<text x="247.9" y="86.9">OUTR</text>
<text x="255.3" y="87.9">2</text>
<text x="255.3" y="86">1</text>
<text x="255.3" y="89.7">3</text>
<text x="50.1" y="95.3">2</text>
<text x="50.1" y="93.5">4</text>
<text x="50.1" y="91.6">6</text>
<text x="54.1" y="95.3">1</text>
<text x="54.1" y="93.5">3</text>
<text x="54.1" y="91.6">5</text>
<text x="236.6" y="91.6">5</text>
<text x="240.2" y="92.5">DO</text>
<text x="240.2" y="90.7">DIN</text>
<text x="247.9" y="90.7">OUTB</text>
<text x="248.9" y="92.5">GND</text>
<text x="255.3" y="91.6">4</text>
<text x="236.7" y="106.3" transform="rotate(-90 236.7 106.3)">2</text>
<text x="130.3" y="108.4">3</text>
<text x="134" y="109.3">Vin</text>
<text x="136.4" y="111.3">GND</text>
<text x="139.4" y="109.3">Vout</text>
<text x="145.3" y="108.4">2</text>
<text x="232.8" y="109.3">1</text>
<text x="236.7" y="113.8" transform="rotate(-90 236.7 113.8)">3</text>
<text x="137.9" y="114.8" transform="rotate(-90 137.9 114.8)">1</text>
<text x="236.7" y="130.5" transform="rotate(-90 236.7 130.5)">2</text>
<text x="5.4" y="132.3">C</text>
<text x="85.7" y="136.3">12</text>
<text x="90.2" y="137.2">WP</text>
<text x="232.8" y="133.5">1</text>
<text x="290.5" y="132.3">C</text>
<text x="85.7" y="140">10</text>
<text x="85.8" y="138.2">11</text>
<text x="90.2" y="140.9">CD</text>
<text x="90.2" y="139.1">GND</text>
<text x="236.7" y="138" transform="rotate(-90 236.7 138)">3</text>
<text x="45.5" y="147.5">1</text>
<text x="49.2" y="148.4">VCC</text>
<text x="55.4" y="148.4">NC</text>
<text x="60.6" y="147.5">16</text>
<text x="86.5" y="149.3">6</text>
<text x="86.5" y="147.5">7</text>
<text x="86.5" y="145.6">8</text>
<text x="90.2" y="148.4">DAT0</text>
<text x="90.2" y="146.5">DAT1</text>
<text x="130.2" y="148.4">1</text>
<text x="134.2" y="148.4">2</text>
<text x="175" y="148.4">1</text>
<text x="179" y="148.4">2</text>
<text x="45.5" y="151.2">3</text>
<text x="45.5" y="153.1">5</text>
<text x="45.5" y="154.9">7</text>
<text x="49.2" y="152.1">1A</text>
<text x="49.2" y="154">2A</text>
<text x="49.2" y="155.9">3A</text>
<text x="55.7" y="152.1">1Y</text>
<text x="55.7" y="154">2Y</text>
<text x="55.7" y="155.9">3Y</text>
<text x="60.6" y="151.2">2</text>
<text x="60.6" y="153.1">4</text>
<text x="60.6" y="154.9">6</text>
<text x="86.5" y="154.9">3</text>
<text x="86.5" y="153.1">4</text>
<text x="86.5" y="151.2">5</text>
<text x="90.2" y="155.9">GND</text>
<text x="90.2" y="154">VDD</text>
<text x="90.2" y="152.1">CLK</text>
<text x="90.2" y="150.3">GND</text>
<text x="130.2" y="150.3">3</text>
<text x="134.2" y="150.3">4</text>
<text x="175" y="150.3">3</text>
<text x="179" y="150.3">4</text>
<text x="236.7" y="153.8" transform="rotate(-90 236.7 153.8)">2</text>
<text x="44.7" y="160.5">14</text>
<text x="44.8" y="158.6">11</text>
<text x="45.5" y="156.8">9</text>
<text x="49.2" y="157.7">4A</text>
<text x="49.2" y="159.6">5A</text>
<text x="49.2" y="161.4">6A</text>
<text x="55.7" y="157.7">4Y</text>
<text x="55.7" y="159.6">5Y</text>
<text x="55.7" y="161.4">6Y</text>
<text x="60.6" y="156.8">10</text>
<text x="60.6" y="158.6">12</text>
<text x="60.6" y="160.5">15</text>
<text x="86.5" y="160.5">9</text>
<text x="86.5" y="158.6">1</text>
<text x="86.5" y="156.8">2</text>
<text x="90.2" y="161.4">DAT2</text>
<text x="90.2" y="159.6">CD/DAT3</text>
<text x="90.2" y="157.7">CMD</text>
<text x="232.8" y="156.8">1</text>
<text x="236.7" y="161.3" transform="rotate(-90 236.7 161.3)">3</text>
<text x="45.5" y="164.2">8</text>
<text x="49.2" y="165.2">GND</text>
<text x="55.4" y="165.2">NC</text>
<text x="60.6" y="164.2">13</text>
<text x="5.3" y="184">D</text>
<text x="290.5" y="184">D</text>
<text x="21.7" y="207.1">1</text>
<text x="57.8" y="207.1">2</text>
<text x="93.9" y="207.1">3</text>
<text x="130" y="207.1">4</text>
<text x="166.1" y="207.1">5</text>
<text x="202.2" y="207.1">6</text>
<text x="238.4" y="207.1">7</text>
<text x="274.4" y="207.1">8</text>
</g>
<g font-size="1.7" fill="#0e0e0e">
<text x="114" y="41.3">EC11</text>
<text x="48.8" y="42.2">P1</text>
<text x="95.4" y="43.2">33</text>
<text x="95.4" y="46.9">31</text>
<text x="219.3" y="43.2">LCD2</text>
<text x="258.3" y="45">R2</text>
<text x="258.3" y="46.9">10K</text>
<text x="48.8" y="51.5">EXP3</text>
<text x="48.8" y="49.7">Header 2X2</text>
<text x="95.4" y="48.7">35</text>
<text x="260.3" y="51.4">C1</text>
<text x="260.3" y="53.3">0.1uf</text>
<text x="37.6" y="59">LCD_CS</text>
<text x="59.1" y="55.3">LCD_A0</text>
<text x="114" y="54.3">Header 5</text>
<text x="48.8" y="64.6">Header 5X2</text>
<text x="241.7" y="63.5">500R</text>
<text x="241.7" y="65.4">680R</text>
<text x="45.1" y="70.2">D37</text>
<text x="48.8" y="68.3">EXP1</text>
<text x="57.2" y="70.2">D35</text>
<text x="113.1" y="69.2">LS1</text>
<text x="117.7" y="69.2">Header 2</text>
<text x="219.3" y="71.1">HSG12864_RGB</text>
<text x="241.7" y="67.2">200R</text>
<text x="35.8" y="72">LCD_CS</text>
<text x="45.1" y="75.8">D27</text>
<text x="45.1" y="73.9">D23</text>
<text x="45.1" y="72">D17</text>
<text x="57.2" y="75.8">D29</text>
<text x="57.2" y="73.9">D25</text>
<text x="57.2" y="72">D16</text>
<text x="61.8" y="72">LCD_A0</text>
<text x="48.8" y="81.3">Header 5X2</text>
<text x="233.1" y="82.3">R16</text>
<text x="45.1" y="88.8">D31</text>
<text x="45.1" y="86.9">D50</text>
<text x="48.8" y="85.1">EXP2</text>
<text x="57.2" y="86.9">D52</text>
<text x="57.2" y="88.8">D53</text>
<text x="99.3" y="85.9">R43</text>
<text x="99.3" y="89.4">330R</text>
<text x="115.5" y="86.7">Q4</text>
<text x="115.5" y="88.6">BC817</text>
<text x="225.8" y="89.7">R17</text>
<text x="226.2" y="85" transform="rotate(-90 226.2 85)">C10</text>
<text x="229.9" y="85" transform="rotate(-90 229.9 85)">0.1uf</text>
<text x="232.4" y="89.7">33R</text>
<text x="233.1" y="84.1">100R</text>
<text x="238.9" y="84.1">U4</text>
<text x="45.1" y="90.7">D33</text>
<text x="45.1" y="92.5">D49</text>
<text x="57.2" y="90.7">D51</text>
<text x="238.9" y="95.3">WS2811</text>
<text x="48.8" y="98.1">Header 5X2</text>
<text x="61.8" y="106.5">S1</text>
<text x="132.7" y="106.5">U9</text>
<text x="140.1" y="106.5">1117-3.3</text>
<text x="228.4" y="104.5">4.7K</text>
<text x="228.6" y="102.6">R14</text>
<text x="33.9" y="108.4">R3</text>
<text x="38.6" y="108.4">0R</text>
<text x="50.5" y="108.4">R1</text>
<text x="50.5" y="110.2">NC/10K</text>
<text x="126.5" y="110">C5</text>
<text x="126.5" y="113.7">10uf</text>
<text x="148.9" y="110">C4</text>
<text x="148.9" y="113.7">22uf</text>
<text x="156.3" y="110">C2</text>
<text x="156.3" y="113.7">0.1uf</text>
<text x="163.8" y="110">C3</text>
<text x="163.8" y="113.7">0.1uf</text>
<text x="171.2" y="110">C8</text>
<text x="171.2" y="113.7">0.1uf</text>
<text x="237.6" y="109.1">T1</text>
<text x="237.6" y="111">BC807</text>
<text x="247.2" y="112.9">1K</text>
<text x="254.4" y="112.8">Q3</text>
<text x="33.9" y="117.7">R4</text>
<text x="38.6" y="117.7">NC/0R</text>
<text x="61.8" y="114.5">SW-DPST</text>
<text x="239.6" y="116.6">10K</text>
<text x="240.6" y="118.5">R9</text>
<text x="245.4" y="114.7">R15</text>
<text x="254.4" y="114.7">BC817</text>
<text x="228.4" y="128.7">4.7K</text>
<text x="228.6" y="126.9">R13</text>
<text x="88.9" y="133.7">J6</text>
<text x="237.6" y="133.3">T2</text>
<text x="237.6" y="135.2">BC807</text>
<text x="247.2" y="137.1">1K</text>
<text x="254.4" y="137">Q1</text>
<text x="239.6" y="140.8">10K</text>
<text x="239.8" y="142.7">R19</text>
<text x="246.3" y="139">R18</text>
<text x="254.4" y="138.9">BC817</text>
<text x="47.9" y="145.6">U1</text>
<text x="128.9" y="145.6">J1</text>
<text x="173.7" y="145.6">J2</text>
<text x="128.9" y="153.1">Header 2X2</text>
<text x="173.7" y="153.1">Header 2X2</text>
<text x="228.4" y="152">4.7K</text>
<text x="231.3" y="150.1">R20</text>
<text x="237.6" y="156.6">T3</text>
<text x="237.6" y="158.5">BC807</text>
<text x="247.2" y="160.4">1K</text>
<text x="254.4" y="160.3">Q2</text>
<text x="47.9" y="168">74HC4050D</text>
<text x="88.9" y="164.2">SD</text>
<text x="239.6" y="166">R22</text>
<text x="239.6" y="164.1">10K</text>
<text x="246.2" y="162.2">R21</text>
<text x="254.4" y="162.2">BC817</text>
</g>
<g font-size="1.7" fill="#262626">
<text x="255.4" y="39.4">+3.3V</text>
<text x="30.6" y="46.9">MISO</text>
<text x="74.4" y="45">CD</text>
<text x="74.9" y="46.9">SS</text>
<text x="99.3" y="47.8">BTN_EN2</text>
<text x="99.3" y="44.1">BTN_EN1</text>
<text x="108.4" y="43.2">ENA</text>
<text x="108.4" y="46.9">ENB</text>
<text x="238.9" y="46.9">LCD_A0</text>
<text x="238.9" y="45">LCD_CS</text>
<text x="39.5" y="51.5">GND</text>
<text x="100.1" y="49.7">BTN_ENC</text>
<text x="108.4" y="48.7">ENC</text>
<text x="238.9" y="48.7">LCD_RST</text>
<text x="238.9" y="52.5">SCK</text>
<text x="238.9" y="50.6">MOSI</text>
<text x="27.5" y="56.2">BTN_EN2</text>
<text x="27.5" y="58.1">BTN_EN1</text>
<text x="28.3" y="59.9">LCD_EN</text>
<text x="28.3" y="54.3">BEEP</text>
<text x="70.2" y="54.3">BTN_ENC</text>
<text x="70.2" y="56.2">LCD_RS</text>
<text x="70.2" y="59.9">MOSI</text>
<text x="70.2" y="58.1">SCK</text>
<text x="95.4" y="59.9">GND</text>
<text x="248.6" y="59">GND</text>
<text x="248.6" y="55.3">+3.3V</text>
<text x="255.7" y="58.1">GND</text>
<text x="39.5" y="64.6">GND</text>
<text x="66" y="61.8">VCC</text>
<text x="248.6" y="62.7">VCC</text>
<text x="258.5" y="63.6">RGB_R</text>
<text x="258.5" y="65.5">RGB_G</text>
<text x="26.4" y="71.1">BEEP</text>
<text x="72.1" y="71.1">BTN_ENC</text>
<text x="258.5" y="67.4">RGB_B</text>
<text x="26.4" y="73">LCD_EN</text>
<text x="26.4" y="74.8">LCD_D4</text>
<text x="26.4" y="76.7">LCD_D6</text>
<text x="35.8" y="75.8">LCD_BL</text>
<text x="35.8" y="73.9">LCD_RST</text>
<text x="61.8" y="75.8">Blue</text>
<text x="61.8" y="73.9">Red</text>
<text x="72.1" y="73">LCD_RS</text>
<text x="72.1" y="74.8">LCD_D5</text>
<text x="72.1" y="76.7">LCD_D7</text>
<text x="124.4" y="76.7">VCC</text>
<text x="230.6" y="76.7">VCC</text>
<text x="39.5" y="81.3">GND</text>
<text x="66" y="78.5">VCC</text>
<text x="28.5" y="89.7">BTN_EN1</text>
<text x="31.6" y="87.9">MISO</text>
<text x="72.6" y="87.9">SCK</text>
<text x="74" y="89.7">SS</text>
<text x="90.7" y="87.9">BEEP</text>
<text x="215.6" y="89.7">LCD_BL</text>
<text x="217.2" y="86.9">GND</text>
<text x="260.3" y="86">BL_R</text>
<text x="260.3" y="87.9">BL_G</text>
<text x="260.3" y="89.7">BL_B</text>
<text x="28.5" y="91.6">BTN_EN2</text>
<text x="33.4" y="93.5">CD</text>
<text x="61.8" y="92.5">RST</text>
<text x="61.8" y="94.4">KILL</text>
<text x="71.6" y="91.6">MOSI</text>
<text x="72" y="95.3">KILL</text>
<text x="72.7" y="93.5">RST</text>
<text x="39.5" y="98.1">GND</text>
<text x="113.1" y="96.2">GND</text>
<text x="256.6" y="97.2">GND</text>
<text x="48" y="102.8">VCC</text>
<text x="123.5" y="104.6">VCC</text>
<text x="167.8" y="104.6">+3.3V</text>
<text x="235.3" y="103.7">VCC</text>
<text x="253.8" y="103.7">RGB_R</text>
<text x="28.3" y="110.2">RST</text>
<text x="28.3" y="113.9">KILL</text>
<text x="216.5" y="109.3">BL_R</text>
<text x="73.1" y="117.7">GND</text>
<text x="136.4" y="119.5">GND</text>
<text x="235.2" y="124.2">GND</text>
<text x="252" y="124.2">GND</text>
<text x="235.3" y="127.9">VCC</text>
<text x="253.8" y="127.9">RGB_G</text>
<text x="216.5" y="133.5">BL_G</text>
<text x="69.8" y="140.9">CD</text>
<text x="75.8" y="140">CD</text>
<text x="40.1" y="145.6">+3.3V</text>
<text x="67.9" y="148.4">MISO</text>
<text x="75.8" y="147.5">MISO</text>
<text x="119.6" y="147.5">CD</text>
<text x="119.6" y="149.3">MISO</text>
<text x="140.1" y="149.3">SCK</text>
<text x="149.8" y="148.4">GND</text>
<text x="157.5" y="148.4">GND</text>
<text x="184.8" y="149.3">MOSI</text>
<text x="184.8" y="147.5">SS</text>
<text x="235.2" y="148.4">GND</text>
<text x="252" y="148.4">GND</text>
<text x="30.6" y="152.1">MOSI</text>
<text x="31.6" y="155.9">SCK</text>
<text x="33" y="154">SS</text>
<text x="66.5" y="153.1">SS</text>
<text x="66.5" y="154.9">SCK</text>
<text x="66.5" y="151.2">MOSI</text>
<text x="73" y="154">+3.3V</text>
<text x="75.8" y="151.2">SCK</text>
<text x="158.8" y="150.3">+3.3V</text>
<text x="235.3" y="151.2">VCC</text>
<text x="253.8" y="151.2">RGB_B</text>
<text x="29.2" y="159.6">LCD_RS</text>
<text x="29.2" y="157.7">LCD_EN</text>
<text x="66.5" y="158.6">LCD_A0</text>
<text x="66.5" y="156.8">LCD_CS</text>
<text x="75.8" y="158.6">SS</text>
<text x="75.8" y="156.8">MOSI</text>
<text x="216.5" y="156.8">BL_B</text>
<text x="40.5" y="168">GND</text>
<text x="79.6" y="168">GND</text>
<text x="235.2" y="171.7">GND</text>
<text x="252" y="171.7">GND</text>
</g>
<g font-size="1.7" fill="#1c1c1c">
<text x="261" y="103.7">1.8/8mA</text>
<text x="262" y="127.9">1.8/5mA</text>
<text x="262.5" y="151.2">3.2/10mA</text>
</g>
<g font-size="1.3" fill="#262626">
<text x="36.7" y="151.2">D51(MOSI)</text>
<text x="36.7" y="154.9">D52(SCK)</text>
<text x="36.7" y="153">D53(SS)</text>
</g>
</svg>
